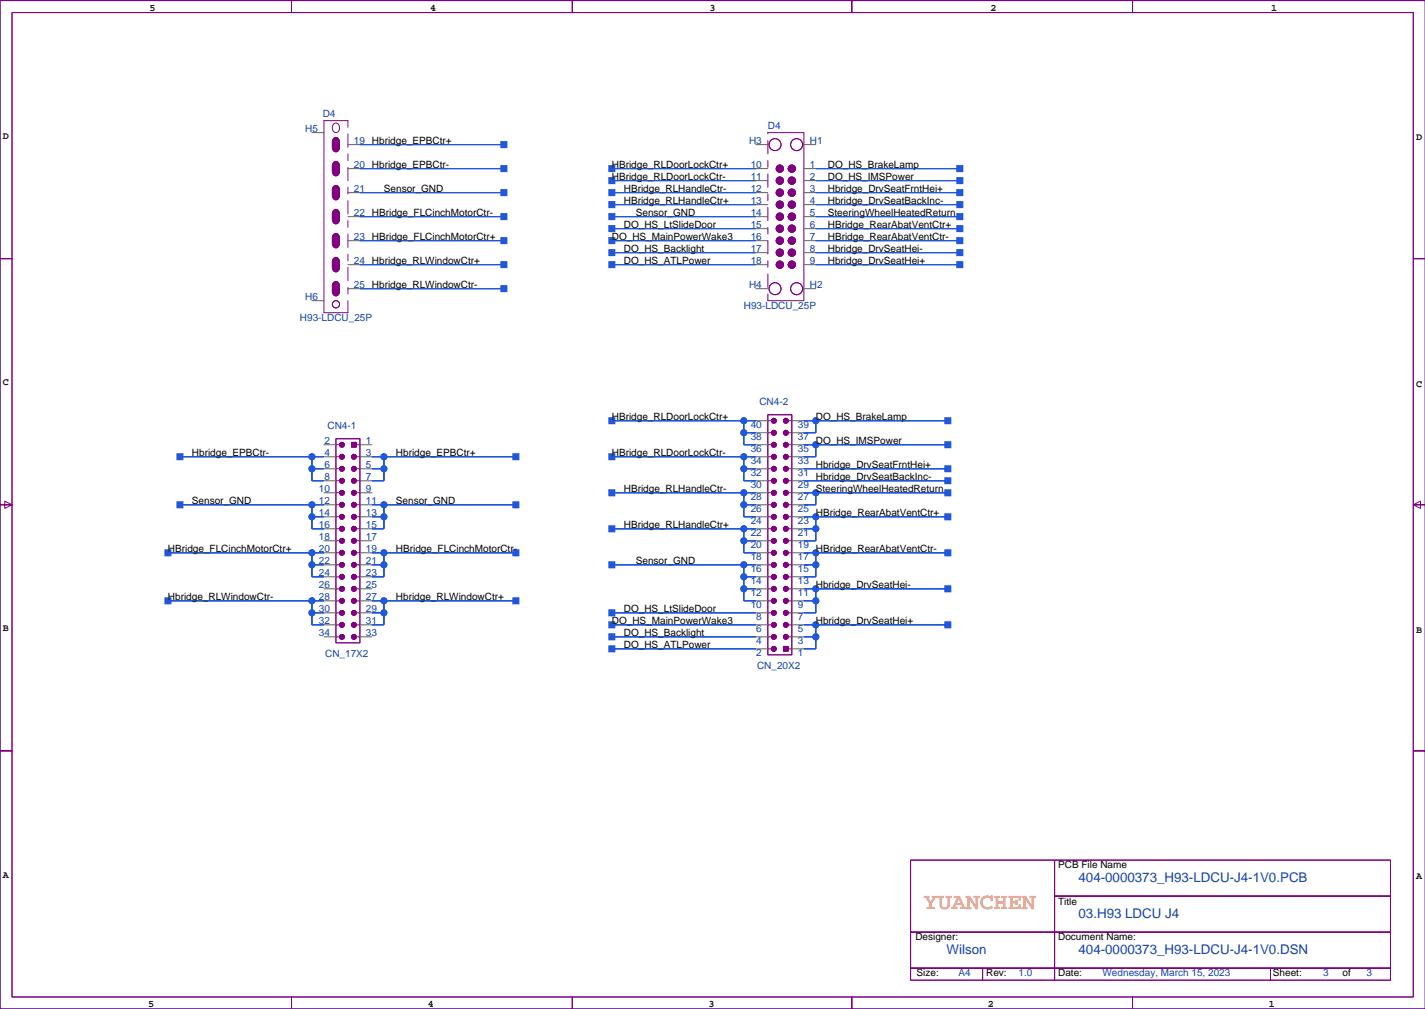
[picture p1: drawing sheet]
<svg xmlns="http://www.w3.org/2000/svg" width="302mm" height="213mm" viewBox="0 0 302 213" stroke-linecap="round" stroke-linejoin="round" font-family="sans-serif">
<path d="M301.7 .1h-301.7v213.3h301.7" fill="none" stroke="#000080" stroke-width=".21"/>
<g fill="none" stroke="#800080" stroke-width=".21">
<path d="M2.5 2.7h296.6v208.2h-296.6zM301.7 .1h-62v2.6v-2.6h-59.4v2.6v-2.6h-59.2v2.6v-2.6h-59.4v2.6v-2.6h-61.7v54.6h2.5h-2.5v52.1h2.5l-1.5 .7v-1.5l1.5 .8h-2.5v52h2.5h-2.5v54.6h61.7v-2.5v2.5h59.4v-2.5v2.5h59.2v-2.5v2.5h59.4v-2.5v2.5h62M70.6 26.3a.8 .8 0 0 1 1-.1 .8 .8 0 0 1 .3 1 .78 .78 0 0 1-.9 .8 .78 .78 0 0 1-.7-1zM70.6 39.5a.8 .8 0 0 1 1-.1 .8 .8 0 0 1 .3 1 .78 .78 0 0 1-.9 .9 .78 .78 0 0 1-.7-1.1zM70.6 40a.8 .8 0 0 1 1 0 .8 .8 0 0 1 .3 .9 .78 .78 0 0 1-.9 .9 .78 .78 0 0 1-.7-1zM70.6 35.4a.8 .8 0 0 1 1 0 .8 .8 0 0 1 .3 1 .78 .78 0 0 1-.9 .8 .78 .78 0 0 1-.7-1zM70.6 34.4a.8 .8 0 0 1 1 0 .8 .8 0 0 1 .3 .9 .78 .78 0 0 1-.9 .9 .78 .78 0 0 1-.7-1zM70.6 34.9a.8 .8 0 0 1 1 0 .8 .8 0 0 1 .3 .9 .78 .78 0 0 1-.9 .9 .78 .78 0 0 1-.7-1zM70.6 29.3a.8 .8 0 0 1 1 0 .8 .8 0 0 1 .3 1 .78 .78 0 0 1-.9 .8 .78 .78 0 0 1-.7-1zM70.6 30.3a.8 .8 0 0 1 1 0 .8 .8 0 0 1 .3 1 .78 .78 0 0 1-.9 .8 .78 .78 0 0 1-.7-1zM70.6 29.8a.8 .8 0 0 1 1 0 .8 .8 0 0 1 .3 1 .78 .78 0 0 1-.9 .8 .78 .78 0 0 1-.7-1zM73.6 25.5h-5v40.6h5"/>
<path d="M162.5 28.1h7.6v35.5h-7.6M70.6 59.8a.8 .8 0 0 1 1 0 .8 .8 0 0 1 .3 .9 .78 .78 0 0 1-.9 .9 .78 .78 0 0 1-.7-1zM70.6 55.7a.8 .8 0 0 1 1 0 .8 .8 0 0 1 .3 1 .78 .78 0 0 1-.9 .8 .78 .78 0 0 1-.7-1zM70.6 54.7a.8 .8 0 0 1 1 0 .8 .8 0 0 1 .3 1 .78 .78 0 0 1-.9 .8 .78 .78 0 0 1-.7-1zM70.6 55.2a.8 .8 0 0 1 1 0 .8 .8 0 0 1 .3 1 .78 .78 0 0 1-.9 .8 .78 .78 0 0 1-.7-1zM70.6 50.6a.8 .8 0 0 1 1 0 .8 .8 0 0 1 .3 1 .78 .78 0 0 1-.9 .8 .78 .78 0 0 1-.7-1zM70.6 49.6a.8 .8 0 0 1 1 0 .8 .8 0 0 1 .3 1 .78 .78 0 0 1-.9 .8 .78 .78 0 0 1-.7-1zM70.6 50.1a.8 .8 0 0 1 1 0 .8 .8 0 0 1 .3 1 .78 .78 0 0 1-.9 .8 .78 .78 0 0 1-.7-1zM70.6 45.6a.8 .8 0 0 1 1-.1 .8 .8 0 0 1 .3 1 .78 .78 0 0 1-.9 .8 .78 .78 0 0 1-.7-1zM70.6 44.5a.8 .8 0 0 1 1 0 .8 .8 0 0 1 .3 1 .78 .78 0 0 1-.9 .8 .78 .78 0 0 1-.7-1zM70.6 45.1a.8 .8 0 0 1 1-.1 .8 .8 0 0 1 .3 1 .78 .78 0 0 1-.9 .8 .78 .78 0 0 1-.7-1zM70.6 40.5a.8 .8 0 0 1 1 0 .8 .8 0 0 1 .3 .9 .78 .78 0 0 1-.9 .9 .78 .78 0 0 1-.7-1z"/>
<path d="M301.7 54.7h-2.6h2.6M70.6 60.8a.8 .8 0 0 1 1 0 .8 .8 0 0 1 .3 .9 .78 .78 0 0 1-.9 .9 .78 .78 0 0 1-.7-1zM70.6 60.3a.8 .8 0 0 1 1 0 .8 .8 0 0 1 .3 .9 .78 .78 0 0 1-.9 .9 .78 .78 0 0 1-.7-1zM71.1 92.8h5.1v43.2h-5.1zM71.1 94.1h.8M71.1 96.6h.8M71.1 99.2h.8M74.4 93.6h1v1h-1zM75.4 94.1h.8M75.4 96.6h.8M75.4 99.2h.8M162.5 87.7h5.1v50.8h-5.1z"/>
<path d="M162.5 94.1h.8M162.5 96.6h.8M162.5 99.2h.8M162.5 89h.8M162.5 91.5h.8M166.8 94.1h.8M166.8 96.6h.8M166.8 99.2h.8M166.8 89h.8M166.8 91.5h.8M71.1 119.5h.8M71.1 101.7h.8"/>
<path d="M71.1 104.2h.8M71.1 106.8h.8M71.1 109.3h.8M71.1 111.9h.8M71.1 114.4h.8M71.1 116.9h.8M75.4 119.5h.8M75.4 101.7h.8M75.4 104.2h.8M75.4 106.8h.8M75.4 109.3h.8M75.4 111.9h.8"/>
<path d="M75.4 114.4h.8M75.4 116.9h.8M162.5 119.5h.8M162.5 101.7h.8M162.5 104.2h.8M162.5 106.8h.8M162.5 109.3h.8M162.5 111.9h.8M162.5 114.4h.8M162.5 116.9h.8M166.8 119.5h.8M166.8 101.7h.8"/>
<path d="M166.8 104.2h.8M166.8 106.8h.8M166.8 109.3h.8M166.8 111.9h.8M166.8 114.4h.8M166.8 116.9h.8M299.1 106.8l1.6-.8v1.5l-1.6-.7h2.6zM71.1 134.7h.8M71.1 132.2h.8M71.1 129.6h.8M71.1 127.1h.8M71.1 124.6h.8"/>
<path d="M71.1 122h.8M75.4 134.7h.8M75.4 132.2h.8M75.4 129.6h.8M75.4 127.1h.8M75.4 124.6h.8M75.4 122h.8M162.5 134.7h.8M162.5 132.2h.8M162.5 129.6h.8M162.5 127.1h.8M162.5 124.6h.8"/>
<path d="M162.5 122h.8M162.5 137.2h.8M165.8 136.7h1v1.1h-1zM166.8 134.7h.8M166.8 132.2h.8M166.8 129.6h.8M166.8 127.1h.8M166.8 124.6h.8M166.8 122h.8M166.8 137.2h.8M301.7 158.8h-2.6h2.6M192.7 181.9h30.5v15.3h-30.5z"/>
<path d="M192.7 197.2h30.5v7.6h-30.5zM223.2 189.6h71.1v7.6h-71.1zM223.2 197.2h71.1v7.6h-71.1zM223.2 181.9h71.1v7.7h-71.1zM192.7 204.8h15.3v2.5h-15.3zM208 204.8h15.2v2.5h-15.2zM223.2 204.8h45.7v2.5h-45.7zM268.9 204.8h25.4v2.5h-25.4z"/>
<circle cx="164" cy="30.6" r="1.27"/>
<circle cx="165.1" cy="35.7" r=".76"/>
<circle cx="165.1" cy="38.2" r=".76"/>
<circle cx="167.6" cy="35.7" r=".76"/>
<circle cx="167.6" cy="38.2" r=".76"/>
<circle cx="168.6" cy="30.6" r="1.27"/>
<circle cx="165.1" cy="40.7" r=".76"/>
<circle cx="165.1" cy="56" r=".76"/>
<circle cx="165.1" cy="48.4" r=".76"/>
<circle cx="165.1" cy="43.3" r=".76"/>
<circle cx="165.1" cy="50.9" r=".76"/>
<circle cx="165.1" cy="53.4" r=".76"/>
<circle cx="165.1" cy="45.8" r=".76"/>
<circle cx="167.6" cy="40.7" r=".76"/>
<circle cx="167.6" cy="56" r=".76"/>
<circle cx="167.6" cy="50.9" r=".76"/>
<circle cx="167.6" cy="48.4" r=".76"/>
<circle cx="167.6" cy="43.3" r=".76"/>
<circle cx="167.6" cy="45.8" r=".76"/>
<circle cx="167.6" cy="53.4" r=".76"/>
<circle cx="71.1" cy="64.4" r=".76"/>
<circle cx="164" cy="61.1" r="1.27"/>
<circle cx="168.6" cy="61.1" r="1.27"/>
<circle cx="72.4" cy="94.1" r=".51"/>
<circle cx="72.4" cy="96.6" r=".51"/>
<circle cx="72.4" cy="99.2" r=".51"/>
<circle cx="74.9" cy="96.6" r=".51"/>
<circle cx="74.9" cy="99.2" r=".51"/>
<circle cx="163.8" cy="94.1" r=".51"/>
<circle cx="163.8" cy="96.6" r=".51"/>
<circle cx="163.8" cy="99.2" r=".51"/>
<circle cx="163.8" cy="89" r=".51"/>
<circle cx="163.8" cy="91.5" r=".51"/>
<circle cx="166.3" cy="94.1" r=".51"/>
<circle cx="166.3" cy="89" r=".51"/>
<circle cx="166.3" cy="91.5" r=".51"/>
<circle cx="166.3" cy="99.2" r=".51"/>
<circle cx="166.3" cy="96.6" r=".51"/>
<circle cx="72.4" cy="101.7" r=".51"/>
<circle cx="72.4" cy="114.4" r=".51"/>
<circle cx="72.4" cy="106.8" r=".51"/>
<circle cx="72.4" cy="104.2" r=".51"/>
<circle cx="72.4" cy="116.9" r=".51"/>
<circle cx="72.4" cy="109.3" r=".51"/>
<circle cx="72.4" cy="111.9" r=".51"/>
<circle cx="72.4" cy="119.5" r=".51"/>
<circle cx="74.9" cy="114.4" r=".51"/>
<circle cx="74.9" cy="101.7" r=".51"/>
<circle cx="74.9" cy="106.8" r=".51"/>
<circle cx="74.9" cy="104.2" r=".51"/>
<circle cx="74.9" cy="109.3" r=".51"/>
<circle cx="74.9" cy="116.9" r=".51"/>
<circle cx="74.9" cy="119.5" r=".51"/>
<circle cx="74.9" cy="111.9" r=".51"/>
<circle cx="163.8" cy="101.7" r=".51"/>
<circle cx="163.8" cy="114.4" r=".51"/>
<circle cx="163.8" cy="106.8" r=".51"/>
<circle cx="163.8" cy="104.2" r=".51"/>
<circle cx="163.8" cy="116.9" r=".51"/>
<circle cx="163.8" cy="109.3" r=".51"/>
<circle cx="163.8" cy="119.5" r=".51"/>
<circle cx="163.8" cy="111.9" r=".51"/>
<circle cx="166.3" cy="101.7" r=".51"/>
<circle cx="166.3" cy="106.8" r=".51"/>
<circle cx="166.3" cy="114.4" r=".51"/>
<circle cx="166.3" cy="104.2" r=".51"/>
<circle cx="166.3" cy="109.3" r=".51"/>
<circle cx="166.3" cy="116.9" r=".51"/>
<circle cx="166.3" cy="119.5" r=".51"/>
<circle cx="166.3" cy="111.9" r=".51"/>
<circle cx="72.4" cy="134.7" r=".51"/>
<circle cx="72.4" cy="122" r=".51"/>
<circle cx="72.4" cy="129.6" r=".51"/>
<circle cx="72.4" cy="127.1" r=".51"/>
<circle cx="72.4" cy="124.6" r=".51"/>
<circle cx="72.4" cy="132.2" r=".51"/>
<circle cx="74.9" cy="122" r=".51"/>
<circle cx="74.9" cy="129.6" r=".51"/>
<circle cx="74.9" cy="134.7" r=".51"/>
<circle cx="74.9" cy="127.1" r=".51"/>
<circle cx="74.9" cy="124.6" r=".51"/>
<circle cx="74.9" cy="132.2" r=".51"/>
<circle cx="163.8" cy="122" r=".51"/>
<circle cx="163.8" cy="129.6" r=".51"/>
<circle cx="163.8" cy="134.7" r=".51"/>
<circle cx="163.8" cy="127.1" r=".51"/>
<circle cx="163.8" cy="124.6" r=".51"/>
<circle cx="163.8" cy="132.2" r=".51"/>
<circle cx="163.8" cy="137.2" r=".51"/>
<circle cx="166.3" cy="122" r=".51"/>
<circle cx="166.3" cy="129.6" r=".51"/>
<circle cx="166.3" cy="134.7" r=".51"/>
<circle cx="166.3" cy="127.1" r=".51"/>
<circle cx="166.3" cy="124.6" r=".51"/>
<circle cx="166.3" cy="132.2" r=".51"/>
</g>
<g fill="#800080" stroke="#800080" stroke-width=".21">
<path d="M74.4 93.6h1v1h-1z" fill-rule="evenodd"/>
<path d="M70.6 60.8a.8 .8 0 0 1 1 0 .8 .8 0 0 1 .3 .9 .78 .78 0 0 1-.9 .9 .78 .78 0 0 1-.7-1z" fill-rule="evenodd"/>
<path d="M70.6 59.8a.8 .8 0 0 1 1 0 .8 .8 0 0 1 .3 .9 .78 .78 0 0 1-.9 .9 .78 .78 0 0 1-.7-1z" fill-rule="evenodd"/>
<path d="M70.6 60.3a.8 .8 0 0 1 1 0 .8 .8 0 0 1 .3 .9 .78 .78 0 0 1-.9 .9 .78 .78 0 0 1-.7-1z" fill-rule="evenodd"/>
<path d="M70.6 55.7a.8 .8 0 0 1 1 0 .8 .8 0 0 1 .3 1 .78 .78 0 0 1-.9 .8 .78 .78 0 0 1-.7-1z" fill-rule="evenodd"/>
<path d="M70.6 54.7a.8 .8 0 0 1 1 0 .8 .8 0 0 1 .3 1 .78 .78 0 0 1-.9 .8 .78 .78 0 0 1-.7-1z" fill-rule="evenodd"/>
<path d="M70.6 55.2a.8 .8 0 0 1 1 0 .8 .8 0 0 1 .3 1 .78 .78 0 0 1-.9 .8 .78 .78 0 0 1-.7-1z" fill-rule="evenodd"/>
<path d="M70.6 50.6a.8 .8 0 0 1 1 0 .8 .8 0 0 1 .3 1 .78 .78 0 0 1-.9 .8 .78 .78 0 0 1-.7-1z" fill-rule="evenodd"/>
<path d="M70.6 49.6a.8 .8 0 0 1 1 0 .8 .8 0 0 1 .3 1 .78 .78 0 0 1-.9 .8 .78 .78 0 0 1-.7-1z" fill-rule="evenodd"/>
<path d="M70.6 50.1a.8 .8 0 0 1 1 0 .8 .8 0 0 1 .3 1 .78 .78 0 0 1-.9 .8 .78 .78 0 0 1-.7-1z" fill-rule="evenodd"/>
<path d="M70.6 45.6a.8 .8 0 0 1 1-.1 .8 .8 0 0 1 .3 1 .78 .78 0 0 1-.9 .8 .78 .78 0 0 1-.7-1z" fill-rule="evenodd"/>
<path d="M70.6 44.5a.8 .8 0 0 1 1 0 .8 .8 0 0 1 .3 1 .78 .78 0 0 1-.9 .8 .78 .78 0 0 1-.7-1z" fill-rule="evenodd"/>
<path d="M70.6 45.1a.8 .8 0 0 1 1-.1 .8 .8 0 0 1 .3 1 .78 .78 0 0 1-.9 .8 .78 .78 0 0 1-.7-1z" fill-rule="evenodd"/>
<path d="M70.6 40.5a.8 .8 0 0 1 1 0 .8 .8 0 0 1 .3 .9 .78 .78 0 0 1-.9 .9 .78 .78 0 0 1-.7-1z" fill-rule="evenodd"/>
<path d="M70.6 39.5a.8 .8 0 0 1 1-.1 .8 .8 0 0 1 .3 1 .78 .78 0 0 1-.9 .9 .78 .78 0 0 1-.7-1.1z" fill-rule="evenodd"/>
<path d="M70.6 40a.8 .8 0 0 1 1 0 .8 .8 0 0 1 .3 .9 .78 .78 0 0 1-.9 .9 .78 .78 0 0 1-.7-1z" fill-rule="evenodd"/>
<path d="M70.6 35.4a.8 .8 0 0 1 1 0 .8 .8 0 0 1 .3 1 .78 .78 0 0 1-.9 .8 .78 .78 0 0 1-.7-1z" fill-rule="evenodd"/>
<path d="M70.6 34.4a.8 .8 0 0 1 1 0 .8 .8 0 0 1 .3 .9 .78 .78 0 0 1-.9 .9 .78 .78 0 0 1-.7-1z" fill-rule="evenodd"/>
<path d="M70.6 34.9a.8 .8 0 0 1 1 0 .8 .8 0 0 1 .3 .9 .78 .78 0 0 1-.9 .9 .78 .78 0 0 1-.7-1z" fill-rule="evenodd"/>
<path d="M70.6 29.3a.8 .8 0 0 1 1 0 .8 .8 0 0 1 .3 1 .78 .78 0 0 1-.9 .8 .78 .78 0 0 1-.7-1z" fill-rule="evenodd"/>
<path d="M70.6 30.3a.8 .8 0 0 1 1 0 .8 .8 0 0 1 .3 1 .78 .78 0 0 1-.9 .8 .78 .78 0 0 1-.7-1z" fill-rule="evenodd"/>
<path d="M70.6 29.8a.8 .8 0 0 1 1 0 .8 .8 0 0 1 .3 1 .78 .78 0 0 1-.9 .8 .78 .78 0 0 1-.7-1z" fill-rule="evenodd"/>
<path d="M165.8 136.7h1v1.1h-1z" fill-rule="evenodd"/>
<circle cx="72.4" cy="122" r=".51"/>
<circle cx="72.4" cy="129.6" r=".51"/>
<circle cx="72.4" cy="134.7" r=".51"/>
<circle cx="72.4" cy="124.6" r=".51"/>
<circle cx="72.4" cy="119.5" r=".51"/>
<circle cx="72.4" cy="127.1" r=".51"/>
<circle cx="72.4" cy="132.2" r=".51"/>
<circle cx="74.9" cy="122" r=".51"/>
<circle cx="74.9" cy="129.6" r=".51"/>
<circle cx="74.9" cy="134.7" r=".51"/>
<circle cx="74.9" cy="124.6" r=".51"/>
<circle cx="74.9" cy="119.5" r=".51"/>
<circle cx="74.9" cy="127.1" r=".51"/>
<circle cx="74.9" cy="132.2" r=".51"/>
<circle cx="72.4" cy="94.1" r=".51"/>
<circle cx="72.4" cy="109.3" r=".51"/>
<circle cx="72.4" cy="101.7" r=".51"/>
<circle cx="72.4" cy="111.9" r=".51"/>
<circle cx="72.4" cy="99.2" r=".51"/>
<circle cx="72.4" cy="104.2" r=".51"/>
<circle cx="72.4" cy="106.8" r=".51"/>
<circle cx="72.4" cy="116.9" r=".51"/>
<circle cx="72.4" cy="96.6" r=".51"/>
<circle cx="72.4" cy="114.4" r=".51"/>
<circle cx="74.9" cy="109.3" r=".51"/>
<circle cx="74.9" cy="101.7" r=".51"/>
<circle cx="74.9" cy="111.9" r=".51"/>
<circle cx="74.9" cy="99.2" r=".51"/>
<circle cx="74.9" cy="104.2" r=".51"/>
<circle cx="74.9" cy="106.8" r=".51"/>
<circle cx="74.9" cy="116.9" r=".51"/>
<circle cx="74.9" cy="96.6" r=".51"/>
<circle cx="74.9" cy="114.4" r=".51"/>
<circle cx="163.8" cy="89" r=".51"/>
<circle cx="166.3" cy="89" r=".51"/>
<circle cx="163.8" cy="109.3" r=".51"/>
<circle cx="163.8" cy="101.7" r=".51"/>
<circle cx="163.8" cy="91.5" r=".51"/>
<circle cx="163.8" cy="94.1" r=".51"/>
<circle cx="163.8" cy="96.6" r=".51"/>
<circle cx="163.8" cy="106.8" r=".51"/>
<circle cx="163.8" cy="111.9" r=".51"/>
<circle cx="163.8" cy="104.2" r=".51"/>
<circle cx="163.8" cy="99.2" r=".51"/>
<circle cx="166.3" cy="109.3" r=".51"/>
<circle cx="166.3" cy="101.7" r=".51"/>
<circle cx="166.3" cy="91.5" r=".51"/>
<circle cx="166.3" cy="94.1" r=".51"/>
<circle cx="166.3" cy="96.6" r=".51"/>
<circle cx="166.3" cy="106.8" r=".51"/>
<circle cx="166.3" cy="111.9" r=".51"/>
<circle cx="166.3" cy="104.2" r=".51"/>
<circle cx="166.3" cy="99.2" r=".51"/>
<circle cx="163.8" cy="137.2" r=".51"/>
<circle cx="163.8" cy="122" r=".51"/>
<circle cx="163.8" cy="129.6" r=".51"/>
<circle cx="163.8" cy="119.5" r=".51"/>
<circle cx="163.8" cy="132.2" r=".51"/>
<circle cx="163.8" cy="127.1" r=".51"/>
<circle cx="163.8" cy="124.6" r=".51"/>
<circle cx="163.8" cy="114.4" r=".51"/>
<circle cx="163.8" cy="134.7" r=".51"/>
<circle cx="163.8" cy="116.9" r=".51"/>
<circle cx="166.3" cy="122" r=".51"/>
<circle cx="166.3" cy="129.6" r=".51"/>
<circle cx="166.3" cy="119.5" r=".51"/>
<circle cx="166.3" cy="132.2" r=".51"/>
<circle cx="166.3" cy="127.1" r=".51"/>
<circle cx="166.3" cy="124.6" r=".51"/>
<circle cx="166.3" cy="114.4" r=".51"/>
<circle cx="166.3" cy="134.7" r=".51"/>
<circle cx="166.3" cy="116.9" r=".51"/>
<circle cx="165.1" cy="56" r=".76"/>
<circle cx="167.6" cy="56" r=".76"/>
<circle cx="165.1" cy="53.4" r=".76"/>
<circle cx="167.6" cy="53.4" r=".76"/>
<circle cx="165.1" cy="50.9" r=".76"/>
<circle cx="167.6" cy="50.9" r=".76"/>
<circle cx="165.1" cy="48.4" r=".76"/>
<circle cx="167.6" cy="48.4" r=".76"/>
<circle cx="165.1" cy="45.8" r=".76"/>
<circle cx="167.6" cy="45.8" r=".76"/>
<circle cx="165.1" cy="43.3" r=".76"/>
<circle cx="167.6" cy="43.3" r=".76"/>
<circle cx="165.1" cy="40.7" r=".76"/>
<circle cx="167.6" cy="40.7" r=".76"/>
<circle cx="165.1" cy="38.2" r=".76"/>
<circle cx="167.6" cy="38.2" r=".76"/>
<circle cx="165.1" cy="35.7" r=".76"/>
<circle cx="167.6" cy="35.7" r=".76"/>
</g>
<g fill="none" stroke="#606060" stroke-width=".21">
<path d="M66 28.1h2.6M73.6 30.6h2.6M73.6 35.7h2.6M160 30.6h2.5M160 35.7h2.5M160 38.2h2.5M170.1 30.6h2.6M170.1 35.7h2.6M170.1 38.2h2.6M73.6 40.8h2.6M73.6 45.8h2.6M73.6 50.9h2.6"/>
<path d="M73.6 56h2.6M160 40.8h2.5M160 45.8h2.5M160 50.9h2.5M160 56h2.5M160 43.3h2.5M160 48.4h2.5M160 53.4h2.5M170.1 40.8h2.6M170.1 45.8h2.6M170.1 50.9h2.6M170.1 56h2.6"/>
<path d="M170.1 43.3h2.6M170.1 48.4h2.6M170.1 53.4h2.6M66 63.6h2.6M73.6 61.1h2.6M160 61.1h2.5M170.1 61.1h2.6M68.6 94.1h2.5M68.6 96.6h2.5M68.6 99.2h2.5M76.2 94.1h2.5M76.2 96.6h2.5"/>
<path d="M76.2 99.2h2.5M160 94.1h2.5M160 96.6h2.5M160 99.2h2.5M160 91.5h2.5M160 89h2.5M167.6 94.1h2.5M167.6 96.6h2.5M167.6 99.2h2.5M167.6 91.5h2.5M167.6 89h2.5M68.6 101.7h2.5"/>
<path d="M68.6 104.2h2.5M68.6 106.8h2.5M68.6 109.3h2.5M68.6 111.9h2.5M68.6 114.4h2.5M68.6 116.9h2.5M68.6 119.5h2.5M76.2 101.7h2.5M76.2 104.2h2.5M76.2 106.8h2.5M76.2 109.3h2.5M76.2 111.9h2.5"/>
<path d="M76.2 114.4h2.5M76.2 116.9h2.5M76.2 119.5h2.5M160 101.7h2.5M160 104.2h2.5M160 106.8h2.5M160 109.3h2.5M160 111.9h2.5M160 114.4h2.5M160 116.9h2.5M160 119.5h2.5M167.6 101.7h2.5"/>
<path d="M167.6 104.2h2.5M167.6 106.8h2.5M167.6 109.3h2.5M167.6 111.9h2.5M167.6 114.4h2.5M167.6 116.9h2.5M167.6 119.5h2.5M68.6 122h2.5M68.6 124.6h2.5M68.6 127.1h2.5M68.6 129.6h2.5M68.6 132.2h2.5"/>
<path d="M68.6 134.7h2.5M76.2 122h2.5M76.2 124.6h2.5M76.2 127.1h2.5M76.2 129.6h2.5M76.2 132.2h2.5M76.2 134.7h2.5M160 122h2.5M160 124.6h2.5M160 127.1h2.5M160 129.6h2.5M160 132.2h2.5"/>
<path d="M160 134.7h2.5M160 137.2h2.5M167.6 122h2.5M167.6 124.6h2.5M167.6 127.1h2.5M167.6 129.6h2.5M167.6 132.2h2.5M167.6 134.7h2.5M167.6 137.2h2.5"/>
</g>
<path d="M73.6 25.5v40.6M162.5 63.6v-35.5" fill="none" stroke="#800080" stroke-width=".21" stroke-dasharray="1.4 1.4 2.8 1.4"/>
<g fill="#2058dd" stroke="#2058dd" stroke-width=".21">
<path d="M81.3 116.9h27.9z" fill-rule="evenodd"/>
<path d="M78.7 122h2.6z" fill-rule="evenodd"/>
<path d="M81.3 119.5v2.5z" fill-rule="evenodd"/>
<path d="M78.7 119.5h2.6z" fill-rule="evenodd"/>
<path d="M81.3 116.9v2.6z" fill-rule="evenodd"/>
<path d="M78.7 116.9h2.6z" fill-rule="evenodd"/>
<path d="M108.6 116.3h1.2v1.3h-1.2z" fill-rule="evenodd"/>
<path d="M76.2 45.8h30.5z" fill-rule="evenodd"/>
<path d="M106 45.2h1.3v1.3h-1.3z" fill-rule="evenodd"/>
<path d="M66 116.9h2.6z" fill-rule="evenodd"/>
<path d="M66 122h2.6z" fill-rule="evenodd"/>
<path d="M66 119.5v2.5z" fill-rule="evenodd"/>
<path d="M66 119.5h2.6z" fill-rule="evenodd"/>
<path d="M66 116.9v2.6z" fill-rule="evenodd"/>
<path d="M35.6 116.9h30.4z" fill-rule="evenodd"/>
<path d="M34.9 116.3h1.3v1.3h-1.3z" fill-rule="evenodd"/>
<path d="M76.2 50.9h30.5z" fill-rule="evenodd"/>
<path d="M106 50.3h1.3v1.2h-1.3z" fill-rule="evenodd"/>
<path d="M66 127.1h2.6z" fill-rule="evenodd"/>
<path d="M66 132.2h2.6z" fill-rule="evenodd"/>
<path d="M66 129.6v2.6z" fill-rule="evenodd"/>
<path d="M66 129.6h2.6z" fill-rule="evenodd"/>
<path d="M66 127.1v2.5z" fill-rule="evenodd"/>
<path d="M35.6 127.1h30.4z" fill-rule="evenodd"/>
<path d="M34.9 126.5h1.3v1.2h-1.3z" fill-rule="evenodd"/>
<path d="M76.2 61.1h30.5z" fill-rule="evenodd"/>
<path d="M106 60.4h1.3v1.3h-1.3z" fill-rule="evenodd"/>
<path d="M66 96.6h2.6z" fill-rule="evenodd"/>
<path d="M66 101.7h2.6z" fill-rule="evenodd"/>
<path d="M66 99.2v2.5z" fill-rule="evenodd"/>
<path d="M66 99.2h2.6z" fill-rule="evenodd"/>
<path d="M66 96.6v2.6z" fill-rule="evenodd"/>
<path d="M38.1 96.6h27.9z" fill-rule="evenodd"/>
<path d="M37.5 96h1.2v1.3h-1.2z" fill-rule="evenodd"/>
<path d="M76.2 35.7h30.5z" fill-rule="evenodd"/>
<path d="M106 35h1.3v1.3h-1.3z" fill-rule="evenodd"/>
<path d="M81.3 127.1h27.9z" fill-rule="evenodd"/>
<path d="M78.7 132.2h2.6z" fill-rule="evenodd"/>
<path d="M81.3 129.6v2.6z" fill-rule="evenodd"/>
<path d="M78.7 129.6h2.6z" fill-rule="evenodd"/>
<path d="M81.3 127.1v2.5z" fill-rule="evenodd"/>
<path d="M78.7 127.1h2.6z" fill-rule="evenodd"/>
<path d="M108.6 126.5h1.2v1.2h-1.2z" fill-rule="evenodd"/>
<path d="M76.2 56h30.5z" fill-rule="evenodd"/>
<path d="M106 55.4h1.3v1.2h-1.3z" fill-rule="evenodd"/>
<path d="M78.7 101.7h2.6z" fill-rule="evenodd"/>
<path d="M81.3 99.2v2.5z" fill-rule="evenodd"/>
<path d="M81.3 96.6h27.9z" fill-rule="evenodd"/>
<path d="M78.7 96.6h2.6z" fill-rule="evenodd"/>
<path d="M81.3 96.6v2.6z" fill-rule="evenodd"/>
<path d="M78.7 99.2h2.6z" fill-rule="evenodd"/>
<path d="M108.6 96h1.2v1.3h-1.2z" fill-rule="evenodd"/>
<path d="M76.2 30.6h30.5z" fill-rule="evenodd"/>
<path d="M106 30h1.3v1.2h-1.3z" fill-rule="evenodd"/>
<path d="M172.7 94.1h27.9z" fill-rule="evenodd"/>
<path d="M170.1 96.6h2.6z" fill-rule="evenodd"/>
<path d="M172.7 94.1v2.5z" fill-rule="evenodd"/>
<path d="M170.1 94.1h2.6z" fill-rule="evenodd"/>
<path d="M200 93.4h1.2v1.3h-1.2z" fill-rule="evenodd"/>
<path d="M172.7 38.2h30.5z" fill-rule="evenodd"/>
<path d="M202.5 37.6h1.3v1.2h-1.3z" fill-rule="evenodd"/>
<path d="M172.7 104.2h27.9z" fill-rule="evenodd"/>
<path d="M170.1 106.8h2.6z" fill-rule="evenodd"/>
<path d="M172.7 104.2v2.6z" fill-rule="evenodd"/>
<path d="M170.1 104.2h2.6z" fill-rule="evenodd"/>
<path d="M200 103.6h1.2v1.3h-1.2z" fill-rule="evenodd"/>
<path d="M172.7 45.8h30.5z" fill-rule="evenodd"/>
<path d="M202.5 45.2h1.3v1.3h-1.3z" fill-rule="evenodd"/>
<path d="M172.7 89h27.9z" fill-rule="evenodd"/>
<path d="M170.1 91.5h2.6z" fill-rule="evenodd"/>
<path d="M172.7 89v2.5z" fill-rule="evenodd"/>
<path d="M170.1 89h2.6z" fill-rule="evenodd"/>
<path d="M200 88.4h1.2v1.2h-1.2z" fill-rule="evenodd"/>
<path d="M172.7 35.7h30.5z" fill-rule="evenodd"/>
<path d="M202.5 35h1.3v1.3h-1.3z" fill-rule="evenodd"/>
<path d="M129.5 134.7h30.5z" fill-rule="evenodd"/>
<path d="M128.9 134.1h1.2v1.2h-1.2z" fill-rule="evenodd"/>
<path d="M129.5 53.4h30.5z" fill-rule="evenodd"/>
<path d="M128.9 52.8h1.2v1.3h-1.2z" fill-rule="evenodd"/>
<path d="M172.7 132.2h27.9z" fill-rule="evenodd"/>
<path d="M170.1 137.2h2.6z" fill-rule="evenodd"/>
<path d="M172.7 134.7v2.5z" fill-rule="evenodd"/>
<path d="M170.1 134.7h2.6z" fill-rule="evenodd"/>
<path d="M172.7 132.2v2.5z" fill-rule="evenodd"/>
<path d="M170.1 132.2h2.6z" fill-rule="evenodd"/>
<path d="M200 131.5h1.2v1.3h-1.2z" fill-rule="evenodd"/>
<path d="M172.7 56h30.5z" fill-rule="evenodd"/>
<path d="M202.5 55.4h1.3v1.2h-1.3z" fill-rule="evenodd"/>
<path d="M172.7 116.9h27.9z" fill-rule="evenodd"/>
<path d="M170.1 122h2.6z" fill-rule="evenodd"/>
<path d="M172.7 119.5v2.5z" fill-rule="evenodd"/>
<path d="M170.1 119.5h2.6z" fill-rule="evenodd"/>
<path d="M172.7 116.9v2.6z" fill-rule="evenodd"/>
<path d="M170.1 116.9h2.6z" fill-rule="evenodd"/>
<path d="M200 116.3h1.2v1.3h-1.2z" fill-rule="evenodd"/>
<path d="M172.7 50.9h30.5z" fill-rule="evenodd"/>
<path d="M202.5 50.3h1.3v1.2h-1.3z" fill-rule="evenodd"/>
<path d="M129.5 137.2h30.5z" fill-rule="evenodd"/>
<path d="M128.9 136.6h1.2v1.3h-1.2z" fill-rule="evenodd"/>
<path d="M129.5 56h30.5z" fill-rule="evenodd"/>
<path d="M128.9 55.4h1.2v1.2h-1.2z" fill-rule="evenodd"/>
<path d="M172.7 109.3h27.9z" fill-rule="evenodd"/>
<path d="M170.1 114.4h2.6z" fill-rule="evenodd"/>
<path d="M172.7 111.9v2.5z" fill-rule="evenodd"/>
<path d="M170.1 111.9h2.6z" fill-rule="evenodd"/>
<path d="M172.7 109.3v2.6z" fill-rule="evenodd"/>
<path d="M170.1 109.3h2.6z" fill-rule="evenodd"/>
<path d="M200 108.7h1.2v1.2h-1.2z" fill-rule="evenodd"/>
<path d="M172.7 48.4h30.5z" fill-rule="evenodd"/>
<path d="M202.5 47.7h1.3v1.3h-1.3z" fill-rule="evenodd"/>
<path d="M129.5 132.2h30.5z" fill-rule="evenodd"/>
<path d="M128.9 131.5h1.2v1.3h-1.2z" fill-rule="evenodd"/>
<path d="M129.5 50.9h30.5z" fill-rule="evenodd"/>
<path d="M128.9 50.3h1.2v1.2h-1.2z" fill-rule="evenodd"/>
<path d="M157.4 119.5h2.6z" fill-rule="evenodd"/>
<path d="M157.4 127.1h2.6z" fill-rule="evenodd"/>
<path d="M157.4 124.6v2.5z" fill-rule="evenodd"/>
<path d="M157.4 124.6h2.6z" fill-rule="evenodd"/>
<path d="M157.4 122v2.6z" fill-rule="evenodd"/>
<path d="M157.4 122h2.6z" fill-rule="evenodd"/>
<path d="M157.4 119.5v2.5z" fill-rule="evenodd"/>
<path d="M129.5 119.5h27.9z" fill-rule="evenodd"/>
<path d="M128.9 118.8h1.2v1.3h-1.2z" fill-rule="evenodd"/>
<path d="M76.2 40.8h30.5z" fill-rule="evenodd"/>
<path d="M106 40.1h1.3v1.3h-1.3z" fill-rule="evenodd"/>
<path d="M129.5 45.8h30.5z" fill-rule="evenodd"/>
<path d="M128.9 45.2h1.2v1.3h-1.2z" fill-rule="evenodd"/>
<path d="M66 106.8h2.6z" fill-rule="evenodd"/>
<path d="M66 111.9h2.6z" fill-rule="evenodd"/>
<path d="M66 109.3v2.6z" fill-rule="evenodd"/>
<path d="M66 109.3h2.6z" fill-rule="evenodd"/>
<path d="M66 106.8v2.5z" fill-rule="evenodd"/>
<path d="M38.1 106.8h27.9z" fill-rule="evenodd"/>
<path d="M37.5 106.1h1.2v1.3h-1.2z" fill-rule="evenodd"/>
<path d="M81.3 106.8h27.9z" fill-rule="evenodd"/>
<path d="M78.7 106.8h2.6z" fill-rule="evenodd"/>
<path d="M81.3 106.8v2.5z" fill-rule="evenodd"/>
<path d="M78.7 111.9h2.6z" fill-rule="evenodd"/>
<path d="M81.3 109.3v2.6z" fill-rule="evenodd"/>
<path d="M78.7 109.3h2.6z" fill-rule="evenodd"/>
<path d="M108.6 106.1h1.2v1.3h-1.2z" fill-rule="evenodd"/>
<path d="M157.4 111.9h2.6z" fill-rule="evenodd"/>
<path d="M157.4 116.9h2.6z" fill-rule="evenodd"/>
<path d="M157.4 114.4v2.5z" fill-rule="evenodd"/>
<path d="M157.4 114.4h2.6z" fill-rule="evenodd"/>
<path d="M157.4 111.9v2.5z" fill-rule="evenodd"/>
<path d="M129.5 111.9h27.9z" fill-rule="evenodd"/>
<path d="M128.9 111.2h1.2v1.3h-1.2z" fill-rule="evenodd"/>
<path d="M129.5 43.3h30.5z" fill-rule="evenodd"/>
<path d="M128.9 42.7h1.2v1.2h-1.2z" fill-rule="evenodd"/>
<path d="M157.4 89h2.6z" fill-rule="evenodd"/>
<path d="M157.4 94.1h2.6z" fill-rule="evenodd"/>
<path d="M157.4 91.5v2.6z" fill-rule="evenodd"/>
<path d="M157.4 91.5h2.6z" fill-rule="evenodd"/>
<path d="M157.4 89v2.5z" fill-rule="evenodd"/>
<path d="M129.5 89h27.9z" fill-rule="evenodd"/>
<path d="M128.9 88.4h1.2v1.2h-1.2z" fill-rule="evenodd"/>
<path d="M129.5 35.7h30.5z" fill-rule="evenodd"/>
<path d="M128.9 35h1.2v1.3h-1.2z" fill-rule="evenodd"/>
<path d="M157.4 104.2h2.6z" fill-rule="evenodd"/>
<path d="M157.4 109.3h2.6z" fill-rule="evenodd"/>
<path d="M157.4 106.8v2.5z" fill-rule="evenodd"/>
<path d="M157.4 106.8h2.6z" fill-rule="evenodd"/>
<path d="M157.4 104.2v2.6z" fill-rule="evenodd"/>
<path d="M129.5 104.2h27.9z" fill-rule="evenodd"/>
<path d="M128.9 103.6h1.2v1.3h-1.2z" fill-rule="evenodd"/>
<path d="M129.5 40.8h30.5z" fill-rule="evenodd"/>
<path d="M128.9 40.1h1.2v1.3h-1.2z" fill-rule="evenodd"/>
<path d="M172.7 124.6h27.9z" fill-rule="evenodd"/>
<path d="M170.1 129.6h2.6z" fill-rule="evenodd"/>
<path d="M172.7 127.1v2.5z" fill-rule="evenodd"/>
<path d="M170.1 127.1h2.6z" fill-rule="evenodd"/>
<path d="M172.7 124.6v2.5z" fill-rule="evenodd"/>
<path d="M170.1 124.6h2.6z" fill-rule="evenodd"/>
<path d="M200 123.9h1.2v1.3h-1.2z" fill-rule="evenodd"/>
<path d="M172.7 53.4h30.5z" fill-rule="evenodd"/>
<path d="M202.5 52.8h1.3v1.3h-1.3z" fill-rule="evenodd"/>
<path d="M157.4 96.6h2.6z" fill-rule="evenodd"/>
<path d="M157.4 101.7h2.6z" fill-rule="evenodd"/>
<path d="M157.4 99.2v2.5z" fill-rule="evenodd"/>
<path d="M157.4 99.2h2.6z" fill-rule="evenodd"/>
<path d="M157.4 96.6v2.6z" fill-rule="evenodd"/>
<path d="M129.5 96.6h27.9z" fill-rule="evenodd"/>
<path d="M128.9 96h1.2v1.3h-1.2z" fill-rule="evenodd"/>
<path d="M129.5 38.2h30.5z" fill-rule="evenodd"/>
<path d="M128.9 37.6h1.2v1.2h-1.2z" fill-rule="evenodd"/>
<path d="M170.1 101.7h30.5z" fill-rule="evenodd"/>
<path d="M200 101.1h1.2v1.2h-1.2z" fill-rule="evenodd"/>
<path d="M172.7 43.3h30.5z" fill-rule="evenodd"/>
<path d="M202.5 42.7h1.3v1.2h-1.3z" fill-rule="evenodd"/>
<path d="M129.5 129.6h30.5z" fill-rule="evenodd"/>
<path d="M128.9 129h1.2v1.3h-1.2z" fill-rule="evenodd"/>
<path d="M129.5 48.4h30.5z" fill-rule="evenodd"/>
<path d="M128.9 47.7h1.2v1.3h-1.2z" fill-rule="evenodd"/>
<path d="M170.1 99.2h30.5z" fill-rule="evenodd"/>
<path d="M200 98.5h1.2v1.3h-1.2z" fill-rule="evenodd"/>
<path d="M172.7 40.8h30.5z" fill-rule="evenodd"/>
<path d="M202.5 40.1h1.3v1.3h-1.3z" fill-rule="evenodd"/>
<circle cx="81.3" cy="119.5" r=".63"/>
<circle cx="81.3" cy="116.9" r=".63"/>
<circle cx="66" cy="119.5" r=".63"/>
<circle cx="66" cy="116.9" r=".63"/>
<circle cx="66" cy="129.6" r=".63"/>
<circle cx="66" cy="127.1" r=".63"/>
<circle cx="66" cy="99.2" r=".63"/>
<circle cx="66" cy="96.6" r=".63"/>
<circle cx="81.3" cy="129.6" r=".63"/>
<circle cx="81.3" cy="127.1" r=".63"/>
<circle cx="81.3" cy="96.6" r=".63"/>
<circle cx="81.3" cy="99.2" r=".63"/>
<circle cx="172.7" cy="94.1" r=".63"/>
<circle cx="172.7" cy="104.2" r=".63"/>
<circle cx="172.7" cy="89" r=".63"/>
<circle cx="172.7" cy="134.7" r=".63"/>
<circle cx="172.7" cy="132.2" r=".63"/>
<circle cx="172.7" cy="119.5" r=".63"/>
<circle cx="172.7" cy="116.9" r=".63"/>
<circle cx="172.7" cy="111.9" r=".63"/>
<circle cx="172.7" cy="109.3" r=".63"/>
<circle cx="157.4" cy="124.6" r=".63"/>
<circle cx="157.4" cy="122" r=".63"/>
<circle cx="157.4" cy="119.5" r=".63"/>
<circle cx="66" cy="109.3" r=".63"/>
<circle cx="66" cy="106.8" r=".63"/>
<circle cx="81.3" cy="106.8" r=".63"/>
<circle cx="81.3" cy="109.3" r=".63"/>
<circle cx="157.4" cy="114.4" r=".63"/>
<circle cx="157.4" cy="111.9" r=".63"/>
<circle cx="157.4" cy="91.5" r=".63"/>
<circle cx="157.4" cy="89" r=".63"/>
<circle cx="157.4" cy="106.8" r=".63"/>
<circle cx="157.4" cy="104.2" r=".63"/>
<circle cx="172.7" cy="127.1" r=".63"/>
<circle cx="172.7" cy="124.6" r=".63"/>
<circle cx="157.4" cy="99.2" r=".63"/>
<circle cx="157.4" cy="96.6" r=".63"/>
</g>
<g fill="none" stroke="#2058dd" stroke-width=".21">
<path d="M76.2 35.7h30.5M76.2 30.6h30.5M129.5 35.7h30.5M129.5 38.2h30.5M172.7 35.7h30.5M172.7 38.2h30.5M76.2 45.8h30.5M76.2 50.9h30.5M76.2 56h30.5M76.2 40.8h30.5M129.5 45.8h30.5M129.5 50.9h30.5"/>
<path d="M129.5 56h30.5M129.5 53.4h30.5M129.5 48.4h30.5M129.5 40.8h30.5M129.5 43.3h30.5M172.7 45.8h30.5M172.7 50.9h30.5M172.7 56h30.5M172.7 53.4h30.5M172.7 48.4h30.5M172.7 40.8h30.5M172.7 43.3h30.5"/>
<path d="M76.2 61.1h30.5M38.1 96.6h30.5M66 96.6v5.1h2.6M66 99.2h2.6M78.7 96.6h30.5M78.7 99.2h2.6M81.3 96.6v5.1h-2.6M129.5 96.6h30.5M129.5 89h30.5M157.4 96.6v5.1h2.6M157.4 99.2h2.6M157.4 89v5.1h2.6"/>
<path d="M157.4 91.5h2.6M170.1 99.2h30.5M170.1 94.1h30.5M170.1 89h30.5M172.7 94.1v2.5h-2.6M172.7 89v2.5h-2.6M35.6 116.9h33M38.1 106.8h30.5M66 116.9v5.1h2.6M66 119.5h2.6M66 106.8v5.1h2.6M66 109.3h2.6"/>
<path d="M78.7 116.9h30.5M78.7 119.5h2.6M78.7 106.8h30.5M78.7 109.3h2.6M81.3 116.9v5.1h-2.6M81.3 106.8v5.1h-2.6M129.5 119.5h30.5M129.5 104.2h30.5M129.5 111.9h30.5M157.4 111.9v5h2.6M157.4 119.5v7.6h2.6M157.4 106.8h2.6"/>
<path d="M157.4 104.2v5.1h2.6M157.4 114.4h2.6M170.1 116.9h30.5M170.1 119.5h2.6M170.1 101.7h30.5M170.1 104.2h30.5M170.1 109.3h30.5M170.1 111.9h2.6M172.7 116.9v5.1h-2.6M172.7 104.2v2.6h-2.6M172.7 109.3v5.1h-2.6M35.6 127.1h33"/>
<path d="M66 127.1v5.1h2.6M66 129.6h2.6M78.7 127.1h30.5M78.7 129.6h2.6M81.3 127.1v5.1h-2.6M129.5 132.2h30.5M129.5 129.6h30.5M129.5 134.7h30.5M129.5 137.2h30.5M157.4 122h2.6M157.4 124.6h2.6M170.1 127.1h2.6"/>
<path d="M170.1 132.2h30.5M170.1 134.7h2.6M170.1 124.6h30.5M172.7 124.6v5h-2.6M172.7 132.2v5h-2.6"/>
<circle cx="66" cy="99.2" r=".63"/>
<circle cx="66" cy="96.6" r=".63"/>
<circle cx="81.3" cy="99.2" r=".63"/>
<circle cx="81.3" cy="96.6" r=".63"/>
<circle cx="157.4" cy="91.5" r=".63"/>
<circle cx="157.4" cy="99.2" r=".63"/>
<circle cx="157.4" cy="96.6" r=".63"/>
<circle cx="157.4" cy="89" r=".63"/>
<circle cx="172.7" cy="94.1" r=".63"/>
<circle cx="172.7" cy="89" r=".63"/>
<circle cx="66" cy="119.5" r=".63"/>
<circle cx="66" cy="116.9" r=".63"/>
<circle cx="66" cy="109.3" r=".63"/>
<circle cx="66" cy="106.8" r=".63"/>
<circle cx="81.3" cy="119.5" r=".63"/>
<circle cx="81.3" cy="116.9" r=".63"/>
<circle cx="81.3" cy="109.3" r=".63"/>
<circle cx="81.3" cy="106.8" r=".63"/>
<circle cx="157.4" cy="114.4" r=".63"/>
<circle cx="157.4" cy="111.9" r=".63"/>
<circle cx="157.4" cy="119.5" r=".63"/>
<circle cx="157.4" cy="104.2" r=".63"/>
<circle cx="157.4" cy="106.8" r=".63"/>
<circle cx="172.7" cy="104.2" r=".63"/>
<circle cx="172.7" cy="119.5" r=".63"/>
<circle cx="172.7" cy="111.9" r=".63"/>
<circle cx="172.7" cy="109.3" r=".63"/>
<circle cx="172.7" cy="116.9" r=".63"/>
<circle cx="66" cy="127.1" r=".63"/>
<circle cx="66" cy="129.6" r=".63"/>
<circle cx="81.3" cy="127.1" r=".63"/>
<circle cx="81.3" cy="129.6" r=".63"/>
<circle cx="157.4" cy="122" r=".63"/>
<circle cx="157.4" cy="124.6" r=".63"/>
<circle cx="172.7" cy="134.7" r=".63"/>
<circle cx="172.7" cy="127.1" r=".63"/>
<circle cx="172.7" cy="124.6" r=".63"/>
<circle cx="172.7" cy="132.2" r=".63"/>
</g>
<text font-size="4.9" fill="#ffad5b" x="195.5" y="192.2">YUANCHEN</text>
<g font-size="2.8" fill="#1741a1">
<text x="228.3" y="186.6">404-0000373_H93-LDCU-J4-1V0.PCB</text>
<text x="228.3" y="194.3">03.H93 LDCU J4</text>
<text x="200.4" y="201.9">Wilson</text>
<text x="228.3" y="201.9">404-0000373_H93-LDCU-J4-1V0.DSN</text>
</g>
<g font-size="2.1">
<text x="31.6" y="2.3">5</text>
<text x="91" y="2.3">4</text>
<text x="150.2" y="2.3">3</text>
<text x="209.6" y="2.3">2</text>
<text x="269.1" y="2.3">1</text>
<text x=".6" y="29.5">D</text>
<text x="299.8" y="29.7">D</text>
<text x="129.5" y="35.6">HBridge_RLDoorLockCtr+</text>
<text x="175.2" y="35.6">DO_HS_BrakeLamp</text>
<text x="81.3" y="40.7">Sensor_GND</text>
<text x="129.5" y="38.1">HBridge_RLDoorLockCtr-</text>
<text x="132" y="40.7">HBridge_RLHandleCtr-</text>
<text x="175.2" y="38.1">DO_HS_IMSPower</text>
<text x="175.2" y="40.7">Hbridge_DrvSeatFrntHei+</text>
<text x="132" y="43.2">HBridge_RLHandleCtr+</text>
<text x="134.6" y="45.7">Sensor_GND</text>
<text x="175.2" y="45.7">SteeringWheelHeatedReturn</text>
<text x="175.2" y="43.2">Hbridge_DrvSeatBackInc-</text>
<text x="129.5" y="50.8">DO_HS_MainPowerWake3</text>
<text x="132" y="53.4">DO_HS_Backlight</text>
<text x="132" y="48.3">DO_HS_LtSlideDoor</text>
<text x="175.2" y="50.8">HBridge_RearAbatVentCtr-</text>
<text x="175.2" y="48.3">HBridge_RearAbatVentCtr+</text>
<text x="175.2" y="53.4">Hbridge_DrvSeatHei-</text>
<text x="132" y="55.9">DO_HS_ATLPower</text>
<text x="175.2" y="55.9">Hbridge_DrvSeatHei+</text>
<text x=".6" y="81.5">C</text>
<text x="299.8" y="81.8">C</text>
<text x="129.5" y="88.9">HBridge_RLDoorLockCtr+</text>
<text x="172.7" y="88.9">DO_HS_BrakeLamp</text>
<text x="172.7" y="94">DO_HS_IMSPower</text>
<text x="40.6" y="96.5">Hbridge_EPBCtr-</text>
<text x="83.8" y="96.5">Hbridge_EPBCtr+</text>
<text x="129.5" y="96.5">HBridge_RLDoorLockCtr-</text>
<text x="172.7" y="101.6">Hbridge_DrvSeatBackInc-</text>
<text x="172.7" y="99.1">Hbridge_DrvSeatFrntHei+</text>
<text x="40.6" y="106.7">Sensor_GND</text>
<text x="83.8" y="106.7">Sensor_GND</text>
<text x="132" y="104.2">HBridge_RLHandleCtr-</text>
<text x="172.7" y="104.2">SteeringWheelHeatedReturn</text>
<text x="132" y="111.8">HBridge_RLHandleCtr+</text>
<text x="172.7" y="109.2">HBridge_RearAbatVentCtr+</text>
<text x="35.6" y="116.9">HBridge_FLCinchMotorCtr+</text>
<text x="83.8" y="116.9">HBridge_FLCinchMotorCtr-</text>
<text x="134.6" y="119.4">Sensor_GND</text>
<text x="172.7" y="116.9">HBridge_RearAbatVentCtr-</text>
<text x="172.7" y="124.5">Hbridge_DrvSeatHei-</text>
<text x="35.6" y="127">Hbridge_RLWindowCtr-</text>
<text x="83.8" y="127">Hbridge_RLWindowCtr+</text>
<text x="132" y="129.5">DO_HS_LtSlideDoor</text>
<text x=".6" y="133.6">B</text>
<text x="129.5" y="132.1">DO_HS_MainPowerWake3</text>
<text x="132" y="134.6">DO_HS_Backlight</text>
<text x="132" y="137.2">DO_HS_ATLPower</text>
<text x="172.7" y="132.1">Hbridge_DrvSeatHei+</text>
<text x="299.8" y="133.8">B</text>
<text x=".6" y="185.6">A</text>
<text x="224" y="183.6">PCB File Name</text>
<text x="299.8" y="185.9">A</text>
<text x="224" y="191.5">Title</text>
<text x="193.8" y="198.9">Designer:</text>
<text x="224" y="198.9">Document Name:</text>
<text x="194" y="206.5">Size:</text>
<text x="208.7" y="206.5">Rev:</text>
<text x="224" y="206.5">Date:</text>
<text x="269.4" y="206.5">Sheet:</text>
<text x="284.2" y="206.5">of</text>
<text x="31.4" y="213.1">5</text>
<text x="90.5" y="213.1">4</text>
<text x="150" y="213.1">3</text>
<text x="209.1" y="213.1">2</text>
<text x="268.5" y="213.1">1</text>
</g>
<g font-size="2.1" fill="#1741a1">
<text x="64.6" y="28">H5</text>
<text x="68.3" y="24.7">D4</text>
<text x="162.5" y="27.2">D4</text>
<text x="74.9" y="35.6">20 Hbridge_EPBCtr-</text>
<text x="74.9" y="30.5">19 Hbridge_EPBCtr+</text>
<text x="158.5" y="30.5">H3</text>
<text x="158.9" y="35.6">10</text>
<text x="171.4" y="30.5">H1</text>
<text x="171.4" y="35.6">1</text>
<text x="74.9" y="40.7">21</text>
<text x="158.9" y="40.7">12</text>
<text x="158.9" y="38.1">11</text>
<text x="171.4" y="40.7">3</text>
<text x="171.4" y="38.1">2</text>
<text x="74.9" y="45.7">22 HBridge_FLCinchMotorCtr-</text>
<text x="158.9" y="45.7">14</text>
<text x="158.9" y="43.2">13</text>
<text x="171.4" y="45.7">5</text>
<text x="171.4" y="43.2">4</text>
<text x="74.9" y="50.8">23 HBridge_FLCinchMotorCtr+</text>
<text x="158.9" y="53.4">17</text>
<text x="158.9" y="50.8">16</text>
<text x="158.9" y="48.3">15</text>
<text x="171.4" y="53.4">8</text>
<text x="171.4" y="50.8">7</text>
<text x="171.4" y="48.3">6</text>
<text x="74.9" y="55.9">24 Hbridge_RLWindowCtr+</text>
<text x="158.9" y="55.9">18</text>
<text x="171.4" y="55.9">9</text>
<text x="64.6" y="63.5">H6</text>
<text x="74.9" y="61">25 Hbridge_RLWindowCtr-</text>
<text x="157.4" y="65.3">H93-LDCU_25P</text>
<text x="158.5" y="61">H4</text>
<text x="171.4" y="61">H2</text>
<text x="63.5" y="67.8">H93-LDCU_25P</text>
<text x="160.7" y="85.6">CN4-2</text>
<text x="68.7" y="94">2</text>
<text x="69.3" y="90.7">CN4-1</text>
<text x="77.5" y="94">1</text>
<text x="158.9" y="90.5">40</text>
<text x="158.9" y="93.1">38</text>
<text x="158.9" y="95.6">36</text>
<text x="168.9" y="90.5">39</text>
<text x="168.9" y="93.1">37</text>
<text x="168.9" y="95.6">35</text>
<text x="68.7" y="101.6">8</text>
<text x="68.7" y="99.1">6</text>
<text x="68.7" y="96.5">4</text>
<text x="77.5" y="101.6">7</text>
<text x="77.5" y="99.1">5</text>
<text x="77.5" y="96.5">3</text>
<text x="158.9" y="98.1">34</text>
<text x="158.9" y="100.7">32</text>
<text x="168.9" y="98.1">33</text>
<text x="168.9" y="100.7">31</text>
<text x="67.5" y="106.7">12</text>
<text x="67.5" y="104.2">10</text>
<text x="77.5" y="106.7">11</text>
<text x="77.5" y="104.2">9</text>
<text x="158.9" y="103.2">30</text>
<text x="158.9" y="105.8">28</text>
<text x="168.9" y="103.2">29</text>
<text x="168.9" y="105.8">27</text>
<text x="67.5" y="111.8">16</text>
<text x="67.5" y="109.2">14</text>
<text x="77.5" y="111.8">15</text>
<text x="77.5" y="109.2">13</text>
<text x="158.9" y="108.3">26</text>
<text x="158.9" y="110.8">24</text>
<text x="158.9" y="113.4">22</text>
<text x="168.9" y="108.3">25</text>
<text x="168.9" y="110.8">23</text>
<text x="168.9" y="113.4">21</text>
<text x="67.5" y="119.4">22</text>
<text x="67.5" y="116.9">20</text>
<text x="67.5" y="114.3">18</text>
<text x="77.5" y="119.4">21</text>
<text x="77.5" y="116.9">19</text>
<text x="77.5" y="114.3">17</text>
<text x="158.9" y="115.9">20</text>
<text x="158.9" y="118.4">18</text>
<text x="168.9" y="115.9">19</text>
<text x="168.9" y="118.4">17</text>
<text x="67.5" y="124.5">26</text>
<text x="67.5" y="121.9">24</text>
<text x="77.5" y="124.5">25</text>
<text x="77.5" y="121.9">23</text>
<text x="158.9" y="121">16</text>
<text x="158.9" y="123.5">14</text>
<text x="168.9" y="121">15</text>
<text x="168.9" y="123.5">13</text>
<text x="67.5" y="129.5">30</text>
<text x="67.5" y="127">28</text>
<text x="77.5" y="129.5">29</text>
<text x="77.5" y="127">27</text>
<text x="158.9" y="126.1">12</text>
<text x="158.9" y="128.6">10</text>
<text x="160.1" y="131.1">8</text>
<text x="168.9" y="126.1">11</text>
<text x="168.9" y="128.6">9</text>
<text x="168.9" y="131.1">7</text>
<text x="67.5" y="134.6">34</text>
<text x="67.5" y="132.1">32</text>
<text x="77.5" y="134.6">33</text>
<text x="77.5" y="132.1">31</text>
<text x="160.1" y="133.7">6</text>
<text x="160.1" y="136.2">4</text>
<text x="168.9" y="133.7">5</text>
<text x="168.9" y="136.2">3</text>
<text x="68.8" y="138.9">CN_17X2</text>
<text x="160.1" y="138.8">2</text>
<text x="160.2" y="141.5">CN_20X2</text>
<text x="168.9" y="138.8">1</text>
<text x="202.9" y="206.5">A4</text>
<text x="215.6" y="206.5">1.0</text>
<text x="233.4" y="206.5">Wednesday, March 15, 2023</text>
<text x="280.1" y="206.5">3</text>
<text x="289.2" y="206.5">3</text>
</g>
</svg>
